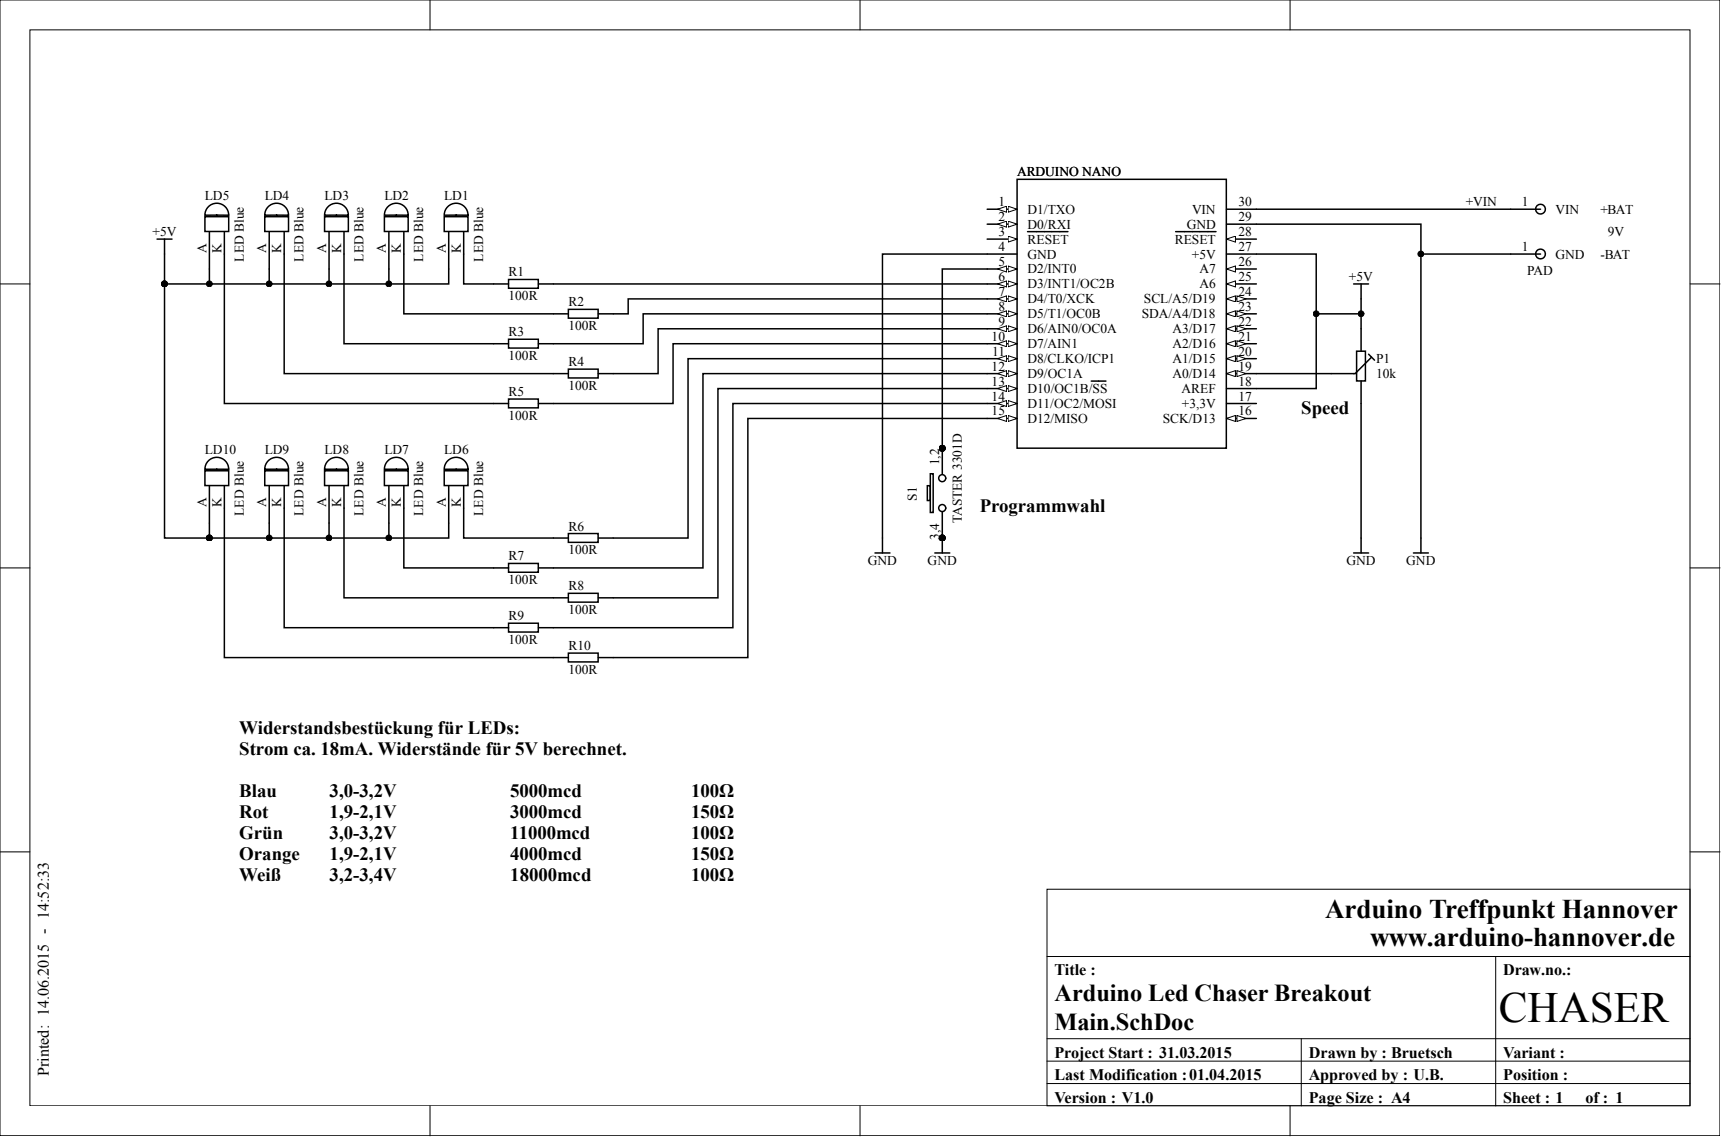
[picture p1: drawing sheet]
<svg xmlns="http://www.w3.org/2000/svg" width="486mm" height="322mm" viewBox="0 0 486 322" stroke-linecap="round" stroke-linejoin="round" font-family="sans-serif">
<g fill="none" stroke="#000" stroke-width=".28">
<path d="M0 0h485.2v320.4h-485.2zM121.3 0v8.4M242.6 0v8.4M363.9 0v8.4M8.4 8.4h468.3v303.5h-468.3zM0 80.1h8.4M476.8 80.1h8.4M0 160.2h8.4M476.8 160.2h8.4M0 240.3h8.4M295.4 250.9h181.3v61h-181.3zM476.8 240.3h8.4"/>
<path d="M295.4 269.8h181.4M421.9 269.8v42.2M295.4 293h181.4M295.4 299.3h181.4M367.1 293v19M121.3 312v8.4M242.6 312v8.4M295.4 305.7h181.4M363.9 312v8.4"/>
</g>
<path d="M278.5 59h8.4M286.9 50.6h59v75.8h-59z" fill="none" stroke="#000" stroke-width=".42"/>
<path d="M284.4 58.2l2.5 .8-2.5 .9z" fill="#fff"/>
<path d="M284.4 58.2l2.5 .8-2.5 .9z" fill="none" stroke="#000" stroke-width=".28"/>
<path d="M281.4 59l2.6-.8v1.7z" fill="#fff"/>
<path d="M281.4 59l2.6-.8v1.7z" fill="none" stroke="#000" stroke-width=".28"/>
<path d="M278.5 63.2h8.4" fill="none" stroke="#000" stroke-width=".42"/>
<path d="M284.4 62.4l2.5 .8-2.5 .9z" fill="#fff"/>
<path d="M284.4 62.4l2.5 .8-2.5 .9z" fill="none" stroke="#000" stroke-width=".28"/>
<path d="M281.4 63.2l2.6-.8v1.7z" fill="#fff"/>
<path d="M281.4 63.2l2.6-.8v1.7z" fill="none" stroke="#000" stroke-width=".28"/>
<path d="M278.5 71.7h8.4M278.5 75.9h8.4" fill="none" stroke="#000" stroke-width=".42"/>
<path d="M284.4 75l2.5 .9-2.5 .8z" fill="#fff"/>
<path d="M284.4 75l2.5 .9-2.5 .8z" fill="none" stroke="#000" stroke-width=".28"/>
<path d="M281.4 75.9l2.6-.9v1.7z" fill="#fff"/>
<path d="M281.4 75.9l2.6-.9v1.7z" fill="none" stroke="#000" stroke-width=".28"/>
<path d="M278.5 80.1h8.4" fill="none" stroke="#000" stroke-width=".42"/>
<path d="M284.4 79.3l2.5 .8-2.5 .8z" fill="#fff"/>
<path d="M284.4 79.3l2.5 .8-2.5 .8z" fill="none" stroke="#000" stroke-width=".28"/>
<path d="M281.4 80.1l2.6-.8v1.6z" fill="#fff"/>
<path d="M281.4 80.1l2.6-.8v1.6z" fill="none" stroke="#000" stroke-width=".28"/>
<path d="M278.5 84.3h8.4" fill="none" stroke="#000" stroke-width=".42"/>
<path d="M284.4 83.5l2.5 .8-2.5 .9z" fill="#fff"/>
<path d="M284.4 83.5l2.5 .8-2.5 .9z" fill="none" stroke="#000" stroke-width=".28"/>
<path d="M281.4 84.3l2.6-.8v1.7z" fill="#fff"/>
<path d="M281.4 84.3l2.6-.8v1.7z" fill="none" stroke="#000" stroke-width=".28"/>
<path d="M278.5 88.5h8.4" fill="none" stroke="#000" stroke-width=".42"/>
<path d="M284.4 87.7l2.5 .8-2.5 .9z" fill="#fff"/>
<path d="M284.4 87.7l2.5 .8-2.5 .9z" fill="none" stroke="#000" stroke-width=".28"/>
<path d="M281.4 88.5l2.6-.8v1.7z" fill="#fff"/>
<path d="M281.4 88.5l2.6-.8v1.7z" fill="none" stroke="#000" stroke-width=".28"/>
<path d="M278.5 92.7h8.4" fill="none" stroke="#000" stroke-width=".42"/>
<path d="M284.4 91.9l2.5 .8-2.5 .9z" fill="#fff"/>
<path d="M284.4 91.9l2.5 .8-2.5 .9z" fill="none" stroke="#000" stroke-width=".28"/>
<path d="M281.4 92.7l2.6-.8v1.7z" fill="#fff"/>
<path d="M281.4 92.7l2.6-.8v1.7z" fill="none" stroke="#000" stroke-width=".28"/>
<path d="M278.5 97h8.4" fill="none" stroke="#000" stroke-width=".42"/>
<path d="M284.4 96.1l2.5 .9-2.5 .8z" fill="#fff"/>
<path d="M284.4 96.1l2.5 .9-2.5 .8z" fill="none" stroke="#000" stroke-width=".28"/>
<path d="M281.4 97l2.6-.9v1.7z" fill="#fff"/>
<path d="M281.4 97l2.6-.9v1.7z" fill="none" stroke="#000" stroke-width=".28"/>
<path d="M278.5 101.2h8.4" fill="none" stroke="#000" stroke-width=".42"/>
<path d="M284.4 100.3l2.5 .9-2.5 .8z" fill="#fff"/>
<path d="M284.4 100.3l2.5 .9-2.5 .8z" fill="none" stroke="#000" stroke-width=".28"/>
<path d="M281.4 101.2l2.6-.9v1.7z" fill="#fff"/>
<path d="M281.4 101.2l2.6-.9v1.7z" fill="none" stroke="#000" stroke-width=".28"/>
<path d="M278.5 105.4h8.4" fill="none" stroke="#000" stroke-width=".42"/>
<path d="M284.4 104.6l2.5 .8-2.5 .8z" fill="#fff"/>
<path d="M284.4 104.6l2.5 .8-2.5 .8z" fill="none" stroke="#000" stroke-width=".28"/>
<path d="M281.4 105.4l2.6-.8v1.6z" fill="#fff"/>
<path d="M281.4 105.4l2.6-.8v1.6z" fill="none" stroke="#000" stroke-width=".28"/>
<path d="M346 105.4h8.4" fill="none" stroke="#000" stroke-width=".42"/>
<path d="M346 105.4l2.5-.8v1.6z" fill="#fff"/>
<path d="M346 105.4l2.5-.8v1.6z" fill="none" stroke="#000" stroke-width=".28"/>
<path d="M348.9 104.6l2.6 .8-2.6 .8z" fill="#fff"/>
<path d="M348.9 104.6l2.6 .8-2.6 .8z" fill="none" stroke="#000" stroke-width=".28"/>
<path d="M346 101.2h8.4" fill="none" stroke="#000" stroke-width=".42"/>
<path d="M346 101.2l2.5-.9v1.7z" fill="#fff"/>
<path d="M346 101.2l2.5-.9v1.7z" fill="none" stroke="#000" stroke-width=".28"/>
<path d="M348.9 100.3l2.6 .9-2.6 .8z" fill="#fff"/>
<path d="M348.9 100.3l2.6 .9-2.6 .8z" fill="none" stroke="#000" stroke-width=".28"/>
<path d="M346 97h8.4" fill="none" stroke="#000" stroke-width=".42"/>
<path d="M346 97l2.5-.9v1.7z" fill="#fff"/>
<path d="M346 97l2.5-.9v1.7z" fill="none" stroke="#000" stroke-width=".28"/>
<path d="M348.9 96.1l2.6 .9-2.6 .8z" fill="#fff"/>
<path d="M348.9 96.1l2.6 .9-2.6 .8z" fill="none" stroke="#000" stroke-width=".28"/>
<path d="M346 118h8.4" fill="none" stroke="#000" stroke-width=".42"/>
<path d="M346 118l2.5-.8v1.7z" fill="#fff"/>
<path d="M346 118l2.5-.8v1.7z" fill="none" stroke="#000" stroke-width=".28"/>
<path d="M348.9 117.2l2.6 .8-2.6 .9z" fill="#fff"/>
<path d="M348.9 117.2l2.6 .8-2.6 .9z" fill="none" stroke="#000" stroke-width=".28"/>
<path d="M346 92.7h8.4M346 113.8h8.4M346 109.6h8.4" fill="none" stroke="#000" stroke-width=".42"/>
<path d="M346 92.7l2.5-.8v1.7z" fill="#fff"/>
<path d="M346 92.7l2.5-.8v1.7z" fill="none" stroke="#000" stroke-width=".28"/>
<path d="M348.9 91.9l2.6 .8-2.6 .9z" fill="#fff"/>
<path d="M348.9 91.9l2.6 .8-2.6 .9z" fill="none" stroke="#000" stroke-width=".28"/>
<path d="M346 88.5h8.4" fill="none" stroke="#000" stroke-width=".42"/>
<path d="M346 88.5l2.5-.8v1.7z" fill="#fff"/>
<path d="M346 88.5l2.5-.8v1.7z" fill="none" stroke="#000" stroke-width=".28"/>
<path d="M348.9 87.7l2.6 .8-2.6 .9z" fill="#fff"/>
<path d="M348.9 87.7l2.6 .8-2.6 .9z" fill="none" stroke="#000" stroke-width=".28"/>
<path d="M278.5 67.5h8.4M346 63.2h8.4" fill="none" stroke="#000" stroke-width=".42"/>
<path d="M284.4 66.6l2.5 .9-2.5 .8z" fill="#fff"/>
<path d="M284.4 66.6l2.5 .9-2.5 .8z" fill="none" stroke="#000" stroke-width=".28"/>
<path d="M346 59h8.4M289.9 65.3h11.4M278.5 109.6h8.4" fill="none" stroke="#000" stroke-width=".42"/>
<path d="M284.4 108.8l2.5 .8-2.5 .9z" fill="#fff"/>
<path d="M284.4 108.8l2.5 .8-2.5 .9z" fill="none" stroke="#000" stroke-width=".28"/>
<path d="M281.4 109.6l2.6-.8v1.7z" fill="#fff"/>
<path d="M281.4 109.6l2.6-.8v1.7z" fill="none" stroke="#000" stroke-width=".28"/>
<path d="M278.5 113.8h8.4M307.8 107.5h4.2" fill="none" stroke="#000" stroke-width=".42"/>
<path d="M284.4 113l2.5 .8-2.5 .9z" fill="#fff"/>
<path d="M284.4 113l2.5 .8-2.5 .9z" fill="none" stroke="#000" stroke-width=".28"/>
<path d="M281.4 113.8l2.6-.8v1.7z" fill="#fff"/>
<path d="M281.4 113.8l2.6-.8v1.7z" fill="none" stroke="#000" stroke-width=".28"/>
<path d="M278.5 118h8.4" fill="none" stroke="#000" stroke-width=".42"/>
<path d="M284.4 117.2l2.5 .8-2.5 .9z" fill="#fff"/>
<path d="M284.4 117.2l2.5 .8-2.5 .9z" fill="none" stroke="#000" stroke-width=".28"/>
<path d="M281.4 118l2.6-.8v1.7z" fill="#fff"/>
<path d="M281.4 118l2.6-.8v1.7z" fill="none" stroke="#000" stroke-width=".28"/>
<path d="M346 84.3h8.4" fill="none" stroke="#000" stroke-width=".42"/>
<path d="M346 84.3l2.5-.8v1.7z" fill="#fff"/>
<path d="M346 84.3l2.5-.8v1.7z" fill="none" stroke="#000" stroke-width=".28"/>
<path d="M348.9 83.5l2.6 .8-2.6 .9z" fill="#fff"/>
<path d="M348.9 83.5l2.6 .8-2.6 .9z" fill="none" stroke="#000" stroke-width=".28"/>
<path d="M346 80.1h8.4" fill="none" stroke="#000" stroke-width=".42"/>
<path d="M346 80.1l2.5-.8v1.6z" fill="#fff"/>
<path d="M346 80.1l2.5-.8v1.6z" fill="none" stroke="#000" stroke-width=".28"/>
<path d="M346 75.9h8.4" fill="none" stroke="#000" stroke-width=".42"/>
<path d="M346 75.9l2.5-.9v1.7z" fill="#fff"/>
<path d="M346 75.9l2.5-.9v1.7z" fill="none" stroke="#000" stroke-width=".28"/>
<path d="M346 71.7h8.4M346 67.5h8.4" fill="none" stroke="#000" stroke-width=".42"/>
<path d="M346 67.5l2.5-.9v1.7z" fill="#fff"/>
<path d="M346 67.5l2.5-.9v1.7z" fill="none" stroke="#000" stroke-width=".28"/>
<g fill="none" stroke="#000" stroke-width=".42">
<path d="M426.2 59h8.4M433.5 58.2a1.37 1.37 0 0 1 2.3 .2 1.37 1.37 0 0 1-1.2 2 1.37 1.37 0 0 1-1.2-2.1M331.6 65.3h11.4M426.2 71.7h8.4M433.4 72.3a1.37 1.37 0 0 1 1.1-2 1.37 1.37 0 0 1 1.3 1.9 1.37 1.37 0 0 1-2.3 .3M381.9 80.1h4.2M384 80.1v4.2M59.1 137v10.6M63.3 137v6.3M246.8 156h4.3M248.9 151.8v4.2M398.7 156h4.2"/>
<path d="M400.8 151.8v4.2"/>
</g>
<path d="M58.8 130a3.3 3.3 0 0 0-1 2.4h6.7a3.4 3.4 0 0 0-2-3.1 3.4 3.4 0 0 0-3.7 .7zM61.2 132.4h3.3z" fill-rule="evenodd" fill="#fff"/>
<path d="M58.8 130a3.4 3.4 0 0 1 3.7-.7 3.4 3.4 0 0 1 2 3.1l-6.7-.1a3.3 3.3 0 0 1 1-2.3z" fill="none" stroke="#000" stroke-width=".42"/>
<path d="M57.8 132.8h6.7v4.2h-6.7z" fill="#fff"/>
<path d="M57.8 132.8h6.7v4.2h-6.7zM75.9 137v10.6M80.2 137v6.3" fill="none" stroke="#000" stroke-width=".42"/>
<path d="M75.7 130a3.3 3.3 0 0 0-1 2.4h6.7a3.4 3.4 0 0 0-2.1-3.1 3.4 3.4 0 0 0-3.6 .7zM78 132.4h3.4z" fill-rule="evenodd" fill="#fff"/>
<path d="M75.7 130a3.4 3.4 0 0 1 3.6-.7 3.4 3.4 0 0 1 2.1 3.1l-6.7-.1a3.3 3.3 0 0 1 1-2.3z" fill="none" stroke="#000" stroke-width=".42"/>
<path d="M74.7 132.8h6.7v4.2h-6.7z" fill="#fff"/>
<path d="M74.7 132.8h6.7v4.2h-6.7zM92.8 137v10.6M97 137v6.3" fill="none" stroke="#000" stroke-width=".42"/>
<path d="M92.6 130a3.3 3.3 0 0 0-1 2.4h6.7a3.4 3.4 0 0 0-2.1-3.1 3.4 3.4 0 0 0-3.6 .7zM94.9 132.4h3.4z" fill-rule="evenodd" fill="#fff"/>
<path d="M92.6 130a3.4 3.4 0 0 1 3.6-.7 3.4 3.4 0 0 1 2.1 3.1l-6.7-.1a3.3 3.3 0 0 1 1-2.3z" fill="none" stroke="#000" stroke-width=".42"/>
<path d="M91.6 132.8h6.7v4.2h-6.7z" fill="#fff"/>
<path d="M91.6 132.8h6.7v4.2h-6.7zM109.7 137v10.6M113.9 137v6.3" fill="none" stroke="#000" stroke-width=".42"/>
<path d="M109.4 130a3.3 3.3 0 0 0-1 2.4h6.7a3.4 3.4 0 0 0-2-3.1 3.4 3.4 0 0 0-3.7 .7zM111.8 132.4h3.3z" fill-rule="evenodd" fill="#fff"/>
<path d="M109.4 130a3.4 3.4 0 0 1 3.7-.7 3.4 3.4 0 0 1 2 3.1l-6.7-.1a3.3 3.3 0 0 1 1-2.3z" fill="none" stroke="#000" stroke-width=".42"/>
<path d="M108.4 132.8h6.7v4.2h-6.7z" fill="#fff"/>
<path d="M126.6 65.3v10.6M130.8 65.3v6.4M108.4 132.8h6.7v4.2h-6.7z" fill="none" stroke="#000" stroke-width=".42"/>
<path d="M126.3 58.3a3.3 3.3 0 0 0-1 2.4h6.7a3.4 3.4 0 0 0-2-3.1 3.4 3.4 0 0 0-3.7 .7zM128.7 60.7h3.3z" fill-rule="evenodd" fill="#fff"/>
<path d="M126.3 58.3a3.4 3.4 0 0 1 3.7-.7 3.4 3.4 0 0 1 2 3.1h-6.7a3.3 3.3 0 0 1 1-2.4z" fill="none" stroke="#000" stroke-width=".42"/>
<path d="M125.3 61.1h6.7v4.2h-6.7z" fill="#fff"/>
<path d="M109.7 65.3v10.6M113.9 65.3v6.4M125.3 61.1h6.7v4.2h-6.7z" fill="none" stroke="#000" stroke-width=".42"/>
<path d="M109.4 58.3a3.3 3.3 0 0 0-1 2.4h6.7a3.4 3.4 0 0 0-2-3.1 3.4 3.4 0 0 0-3.7 .7zM111.8 60.7h3.3z" fill-rule="evenodd" fill="#fff"/>
<path d="M109.4 58.3a3.4 3.4 0 0 1 3.7-.7 3.4 3.4 0 0 1 2 3.1h-6.7a3.3 3.3 0 0 1 1-2.4z" fill="none" stroke="#000" stroke-width=".42"/>
<path d="M108.4 61.1h6.7v4.2h-6.7z" fill="#fff"/>
<path d="M92.8 65.3v10.6M97 65.3v6.4M108.4 61.1h6.7v4.2h-6.7z" fill="none" stroke="#000" stroke-width=".42"/>
<path d="M92.6 58.3a3.3 3.3 0 0 0-1 2.4h6.7a3.4 3.4 0 0 0-2.1-3.1 3.4 3.4 0 0 0-3.6 .7zM94.9 60.7h3.4z" fill-rule="evenodd" fill="#fff"/>
<path d="M92.6 58.3a3.4 3.4 0 0 1 3.6-.7 3.4 3.4 0 0 1 2.1 3.1h-6.7a3.3 3.3 0 0 1 1-2.4z" fill="none" stroke="#000" stroke-width=".42"/>
<path d="M91.6 61.1h6.7v4.2h-6.7z" fill="#fff"/>
<path d="M75.9 65.3v10.6M80.2 65.3v6.4M91.6 61.1h6.7v4.2h-6.7z" fill="none" stroke="#000" stroke-width=".42"/>
<path d="M75.7 58.3a3.3 3.3 0 0 0-1 2.4h6.7a3.4 3.4 0 0 0-2.1-3.1 3.4 3.4 0 0 0-3.6 .7zM78 60.7h3.4z" fill-rule="evenodd" fill="#fff"/>
<path d="M75.7 58.3a3.4 3.4 0 0 1 3.6-.7 3.4 3.4 0 0 1 2.1 3.1h-6.7a3.3 3.3 0 0 1 1-2.4z" fill="none" stroke="#000" stroke-width=".42"/>
<path d="M74.7 61.1h6.7v4.2h-6.7z" fill="#fff"/>
<path d="M59.1 65.3v10.6M63.3 65.3v6.4M74.7 61.1h6.7v4.2h-6.7z" fill="none" stroke="#000" stroke-width=".42"/>
<path d="M58.8 58.3a3.3 3.3 0 0 0-1 2.4h6.7a3.4 3.4 0 0 0-2-3.1 3.4 3.4 0 0 0-3.7 .7zM61.2 60.7h3.3z" fill-rule="evenodd" fill="#fff"/>
<path d="M58.8 58.3a3.4 3.4 0 0 1 3.7-.7 3.4 3.4 0 0 1 2 3.1h-6.7a3.3 3.3 0 0 1 1-2.4z" fill="none" stroke="#000" stroke-width=".42"/>
<path d="M57.8 61.1h6.7v4.2h-6.7z" fill="#fff"/>
<path d="M57.8 61.1h6.7v4.2h-6.7zM126.6 137v10.6M130.8 137v6.3" fill="none" stroke="#000" stroke-width=".42"/>
<path d="M126.3 130a3.3 3.3 0 0 0-1 2.4h6.7a3.4 3.4 0 0 0-2-3.1 3.4 3.4 0 0 0-3.7 .7zM128.7 132.4h3.3z" fill-rule="evenodd" fill="#fff"/>
<path d="M126.3 130a3.4 3.4 0 0 1 3.7-.7 3.4 3.4 0 0 1 2 3.1l-6.7-.1a3.3 3.3 0 0 1 1-2.3z" fill="none" stroke="#000" stroke-width=".42"/>
<path d="M125.3 132.8h6.7v4.2h-6.7z" fill="#fff"/>
<path d="M382.7 99.1h2.5v8.4h-2.5zM384 92.7v6.4M386.1 99.9l1.7 1.7M384 107.5v6.3M386.9 100.8l-4.6 4.6h-27.9M125.3 132.8h6.7v4.2h-6.7zM262.4 133.6h.8v11h-.8zM265.8 126.5v8.4M265.8 143.3v8.5M381.9 156h4.2M384 151.8v4.2" fill="none" stroke="#000" stroke-width=".42"/>
<circle cx="265.8" cy="134.9" r=".99" fill="#fff"/>
<circle cx="265.8" cy="134.9" r=".99" fill="none" stroke="#000" stroke-width=".42"/>
<circle cx="265.8" cy="143.3" r=".99" fill="#fff"/>
<g fill="none" stroke="#000" stroke-width=".42">
<path d="M354.4 59h71.8M44.3 67.5h4.2M46.4 67.5v12.6M59.1 75.9v4.2M63.3 71.7v42.1h80.2M75.9 75.9v4.2M80.2 71.7v33.7h80.1M92.8 75.9v4.2M97 71.7v25.3h46.5M109.7 75.9v4.2M113.9 71.7v16.8h46.4M126.6 75.9v4.2h-80.2"/>
<path d="M130.8 71.7v8.4h12.7M143.5 78.8h8.4v2.5h-8.4zM278.5 75.9h-12.7v50.6M278.5 71.7h-29.6v80.1M354.4 71.7h16.9v37.9h-16.9M354.4 63.2h46.4v88.6M400.8 71.7h25.4M46.4 80.1v71.7h12.7M143.5 95.7h8.4v2.5h-8.4zM151.9 80.1h126.6M160.3 87.3h8.4v2.5h-8.4zM278.5 84.3h-101.3v4.2h-8.4"/>
<path d="M278.5 88.5h-97.1v8.5h-29.5M278.5 92.7h-92.8v12.7h-16.9M278.5 97h-88.6v16.8h-38M371.3 88.5h12.7M384 84.3v8.4M143.5 112.6h8.4v2.5h-8.4zM160.3 104.1h8.4v2.5h-8.4zM278.5 101.2h-84.4v50.6h-25.3M278.5 105.4h-80.2v54.8h-46.4M278.5 109.6h-76v59h-33.7M278.5 113.8h-71.8v63.3h-54.8M278.5 118h-67.5v67.5h-42.2"/>
<path d="M384 113.8v38M261.6 137h.8v4.2h-.8zM59.1 147.6v4.2M63.3 143.3v42.2h97M75.9 147.6v4.2M80.2 143.3v33.8h63.3M92.8 147.6v4.2M97 143.3v25.3h63.3M109.7 147.6v4.2M113.9 143.3v16.9h29.6M126.6 147.6v4.2h-67.5M130.8 143.3v8.5h29.5"/>
<path d="M143.5 158.9h8.4v2.5h-8.4zM160.3 150.5h8.4v2.5h-8.4zM263.7 156h4.2M265.8 151.8v4.2M143.5 175.8h8.4v2.5h-8.4zM160.3 167.4h8.4v2.5h-8.4zM160.3 184.2h8.4v2.5h-8.4z"/>
<circle cx="265.8" cy="143.3" r=".99"/>
</g>
<g fill="#000">
<circle cx="400.8" cy="71.6" r=".82"/>
<circle cx="46.4" cy="80.1" r=".82"/>
<circle cx="59.1" cy="80.1" r=".82"/>
<circle cx="75.9" cy="80.1" r=".82"/>
<circle cx="92.8" cy="80.1" r=".82"/>
<circle cx="109.7" cy="80.1" r=".82"/>
<circle cx="371.3" cy="88.5" r=".82"/>
<circle cx="383.9" cy="88.5" r=".82"/>
<circle cx="59.1" cy="151.8" r=".82"/>
<circle cx="75.9" cy="151.8" r=".82"/>
<circle cx="92.8" cy="151.8" r=".82"/>
<circle cx="109.7" cy="151.8" r=".82"/>
</g>
<g fill="none" stroke="#000" stroke-width=".28">
<circle cx="400.8" cy="71.6" r=".82"/>
<circle cx="46.4" cy="80.1" r=".82"/>
<circle cx="59.1" cy="80.1" r=".82"/>
<circle cx="75.9" cy="80.1" r=".82"/>
<circle cx="92.8" cy="80.1" r=".82"/>
<circle cx="109.7" cy="80.1" r=".82"/>
<circle cx="371.3" cy="88.5" r=".82"/>
<circle cx="383.9" cy="88.5" r=".82"/>
<circle cx="59.1" cy="151.8" r=".82"/>
<circle cx="75.9" cy="151.8" r=".82"/>
<circle cx="92.8" cy="151.8" r=".82"/>
<circle cx="109.7" cy="151.8" r=".82"/>
</g>
<text font-size="12.2" x="422.8" y="288.3">CHASER</text>
<g font-size="7.6">
<text x="373.8" y="258.9">Arduino Treffpunkt Hannover</text>
<text x="386.5" y="266.9">www.arduino-hannover.de</text>
</g>
<g font-size="7.1" fill="#9cf">
<text x="208.9" y="131" transform="rotate(45 208.9 131)">www.arduino−hannover.de</text>
<text x="70.9" y="143.7" transform="rotate(45 70.9 143.7)">www.arduino−hannover.de</text>
</g>
<g font-size="6.9">
<text x="297.5" y="282.3">Arduino Led Chaser Breakout</text>
<text x="297.5" y="290.7">Main.SchDoc</text>
</g>
<g font-size="5.3">
<text x="367.1" y="116.9">Speed</text>
<text x="276.4" y="144.3">Programmwahl</text>
<text x="67.5" y="207.1">Widerstandsbestückung für LEDs:</text>
<text x="67.5" y="213">Strom ca. 18mA. Widerstände für 5V berechnet.</text>
<text x="67.5" y="224.8">Blau</text>
<text x="93" y="224.8">3,0-3,2V</text>
<text x="144" y="224.8">5000mcd</text>
<text x="194.9" y="224.8">100Ω</text>
<text x="67.5" y="230.7">Rot</text>
<text x="93" y="230.7">1,9-2,1V</text>
<text x="144" y="230.7">3000mcd</text>
<text x="194.9" y="230.7">150Ω</text>
<text x="67.5" y="236.6">Grün</text>
<text x="93" y="236.6">3,0-3,2V</text>
<text x="144" y="236.6">11000mcd</text>
<text x="194.9" y="236.6">100Ω</text>
<text x="67.5" y="242.6">Orange</text>
<text x="93" y="242.6">1,9-2,1V</text>
<text x="144" y="242.6">4000mcd</text>
<text x="194.9" y="242.6">150Ω</text>
<text x="67.5" y="248.5">Weiß</text>
<text x="93" y="248.5">3,2-3,4V</text>
<text x="144" y="248.5">18000mcd</text>
<text x="194.9" y="248.5">100Ω</text>
</g>
<g font-size="4.6">
<text x="297.5" y="275.2">Title :</text>
<text x="424" y="275.2">Draw.no.:</text>
<text x="297.5" y="298.4">Project Start : 31.03.2015</text>
<text x="369.2" y="298.4">Drawn by : Bruetsch</text>
<text x="424" y="298.4">Variant :</text>
<text x="13.8" y="303.6" transform="rotate(-90 13.8 303.6)">Printed: 14.06.2015 - 14:52:33</text>
<text x="297.5" y="304.7">Last Modification :01.04.2015</text>
<text x="369.2" y="304.7">Approved by : U.B.</text>
<text x="424" y="304.7">Position :</text>
<text x="297.5" y="311">Version : V1.0</text>
<text x="369.2" y="311">Page Size : A4</text>
<text x="424" y="311">Sheet : 1</text>
<text x="447.3" y="311">of : 1</text>
</g>
<g font-size="3.8">
<text x="286.9" y="49.7">ARDUINO NANO</text>
<text x="57.8" y="56.5">LD5</text>
<text x="74.7" y="56.5">LD4</text>
<text x="91.6" y="56.5">LD3</text>
<text x="108.4" y="56.5">LD2</text>
<text x="125.3" y="56.5">LD1</text>
<text x="281.6" y="58.2">1</text>
<text x="349.4" y="58.2">30</text>
<text x="413.5" y="58.2">+VIN</text>
<text x="429.3" y="58.2">1</text>
<text x="281.6" y="62.4">2</text>
<text x="289.9" y="60.3">D1/TXO</text>
<text x="289.9" y="64.5">D0/RXI</text>
<text x="334.8" y="64.5">GND</text>
<text x="336.3" y="60.3">VIN</text>
<text x="349.4" y="62.4">29</text>
<text x="438.8" y="60.3">VIN</text>
<text x="451.5" y="60.3">+BAT</text>
<text x="43" y="66.6">+5V</text>
<text x="58.2" y="71.5" transform="rotate(-90 58.2 71.5)">A</text>
<text x="62.4" y="71.5" transform="rotate(-90 62.4 71.5)">K</text>
<text x="75.1" y="71.5" transform="rotate(-90 75.1 71.5)">A</text>
<text x="79.3" y="71.5" transform="rotate(-90 79.3 71.5)">K</text>
<text x="92" y="71.5" transform="rotate(-90 92 71.5)">A</text>
<text x="96.2" y="71.5" transform="rotate(-90 96.2 71.5)">K</text>
<text x="108.9" y="71.5" transform="rotate(-90 108.9 71.5)">A</text>
<text x="113.1" y="71.5" transform="rotate(-90 113.1 71.5)">K</text>
<text x="125.7" y="71.5" transform="rotate(-90 125.7 71.5)">A</text>
<text x="130" y="71.5" transform="rotate(-90 130 71.5)">K</text>
<text x="281.6" y="70.8">4</text>
<text x="281.6" y="66.6">3</text>
<text x="289.9" y="68.7">RESET</text>
<text x="331.4" y="68.7">RESET</text>
<text x="349.4" y="70.8">27</text>
<text x="349.4" y="66.6">28</text>
<text x="429.3" y="70.8">1</text>
<text x="453.6" y="66.6">9V</text>
<text x="68.8" y="73.8" transform="rotate(-90 68.8 73.8)">LED Blue</text>
<text x="85.7" y="73.8" transform="rotate(-90 85.7 73.8)">LED Blue</text>
<text x="102.5" y="73.8" transform="rotate(-90 102.5 73.8)">LED Blue</text>
<text x="119.4" y="73.8" transform="rotate(-90 119.4 73.8)">LED Blue</text>
<text x="136.3" y="73.8" transform="rotate(-90 136.3 73.8)">LED Blue</text>
<text x="143.5" y="78">R1</text>
<text x="281.6" y="75">5</text>
<text x="289.9" y="72.9">GND</text>
<text x="289.9" y="77.2">D2/INT0</text>
<text x="336.2" y="72.9">+5V</text>
<text x="338.4" y="77.2">A7</text>
<text x="349.4" y="75">26</text>
<text x="430.8" y="77.6">PAD</text>
<text x="438.8" y="72.9">GND</text>
<text x="451.5" y="72.9">-BAT</text>
<text x="281.6" y="83.5">7</text>
<text x="281.6" y="79.3">6</text>
<text x="289.9" y="81.4">D3/INT1/OC2B</text>
<text x="338.4" y="81.4">A6</text>
<text x="349.4" y="83.5">24</text>
<text x="349.4" y="79.3">25</text>
<text x="380.5" y="79.3">+5V</text>
<text x="143.5" y="84.7">100R</text>
<text x="160.3" y="86.4">R2</text>
<text x="281.6" y="87.7">8</text>
<text x="289.9" y="85.6">D4/T0/XCK</text>
<text x="289.9" y="89.8">D5/T1/OC0B</text>
<text x="322.1" y="89.8">SDA/A4/D18</text>
<text x="322.7" y="85.6">SCL/A5/D19</text>
<text x="349.4" y="87.7">23</text>
<text x="143.5" y="94.9">R3</text>
<text x="160.3" y="93.2">100R</text>
<text x="281.6" y="91.9">9</text>
<text x="289.9" y="94">D6/AIN0/OC0A</text>
<text x="330.8" y="94">A3/D17</text>
<text x="349.4" y="91.9">22</text>
<text x="143.5" y="101.6">100R</text>
<text x="279.7" y="96.1">10</text>
<text x="279.9" y="100.3">11</text>
<text x="289.9" y="98.2">D7/AIN1</text>
<text x="330.8" y="98.2">A2/D16</text>
<text x="349.4" y="100.3">20</text>
<text x="349.4" y="96.1">21</text>
<text x="160.3" y="103.3">R4</text>
<text x="279.7" y="104.6">12</text>
<text x="289.9" y="102.4">D8/CLKO/ICP1</text>
<text x="289.9" y="106.7">D9/OC1A</text>
<text x="330.8" y="106.7">A0/D14</text>
<text x="330.8" y="102.4">A1/D15</text>
<text x="349.4" y="104.6">19</text>
<text x="388.2" y="102.4">P1</text>
<text x="388.2" y="106.7">10k</text>
<text x="143.5" y="111.7">R5</text>
<text x="160.3" y="110">100R</text>
<text x="279.7" y="108.8">13</text>
<text x="279.7" y="113">14</text>
<text x="289.9" y="110.9">D10/OC1B/SS</text>
<text x="333.3" y="110.9">AREF</text>
<text x="349.4" y="108.8">18</text>
<text x="349.4" y="113">17</text>
<text x="143.5" y="118.5">100R</text>
<text x="279.7" y="117.2">15</text>
<text x="289.9" y="115.1">D11/OC2/MOSI</text>
<text x="289.9" y="119.3">D12/MISO</text>
<text x="328" y="119.3">SCK/D13</text>
<text x="333.4" y="115.1">+3,3V</text>
<text x="349.4" y="117.2">16</text>
<text x="57.8" y="128.2">LD10</text>
<text x="74.7" y="128.2">LD9</text>
<text x="91.6" y="128.2">LD8</text>
<text x="108.4" y="128.2">LD7</text>
<text x="125.3" y="128.2">LD6</text>
<text x="265" y="131.2" transform="rotate(-90 265 131.2)">1,2</text>
<text x="58.2" y="143.1" transform="rotate(-90 58.2 143.1)">A</text>
<text x="62.4" y="143.1" transform="rotate(-90 62.4 143.1)">K</text>
<text x="75.1" y="143.1" transform="rotate(-90 75.1 143.1)">A</text>
<text x="79.3" y="143.1" transform="rotate(-90 79.3 143.1)">K</text>
<text x="92" y="143.1" transform="rotate(-90 92 143.1)">A</text>
<text x="96.2" y="143.1" transform="rotate(-90 96.2 143.1)">K</text>
<text x="108.9" y="143.1" transform="rotate(-90 108.9 143.1)">A</text>
<text x="113.1" y="143.1" transform="rotate(-90 113.1 143.1)">K</text>
<text x="125.7" y="143.1" transform="rotate(-90 125.7 143.1)">A</text>
<text x="130" y="143.1" transform="rotate(-90 130 143.1)">K</text>
<text x="258.6" y="141.2" transform="rotate(-90 258.6 141.2)">S1</text>
<text x="68.8" y="145.5" transform="rotate(-90 68.8 145.5)">LED Blue</text>
<text x="85.7" y="145.5" transform="rotate(-90 85.7 145.5)">LED Blue</text>
<text x="102.5" y="145.5" transform="rotate(-90 102.5 145.5)">LED Blue</text>
<text x="119.4" y="145.5" transform="rotate(-90 119.4 145.5)">LED Blue</text>
<text x="136.3" y="145.5" transform="rotate(-90 136.3 145.5)">LED Blue</text>
<text x="160.3" y="149.7">R6</text>
<text x="271.3" y="147.6" transform="rotate(-90 271.3 147.6)">TASTER 3301D</text>
<text x="265" y="152.3" transform="rotate(-90 265 152.3)">3,4</text>
<text x="143.5" y="158.1">R7</text>
<text x="160.3" y="156.4">100R</text>
<text x="244.8" y="159.4">GND</text>
<text x="261.7" y="159.4">GND</text>
<text x="379.8" y="159.4">GND</text>
<text x="396.7" y="159.4">GND</text>
<text x="143.5" y="164.8">100R</text>
<text x="160.3" y="166.5">R8</text>
<text x="160.3" y="173.3">100R</text>
<text x="143.5" y="175">R9</text>
<text x="143.5" y="181.7">100R</text>
<text x="160.3" y="183.4">R10</text>
<text x="160.3" y="190.1">100R</text>
</g>
<g font-size="1.8">
<text x="264.6" y="126.8">PIS102</text>
<text x="264.6" y="152.2">PIS103</text>
</g>
</svg>
